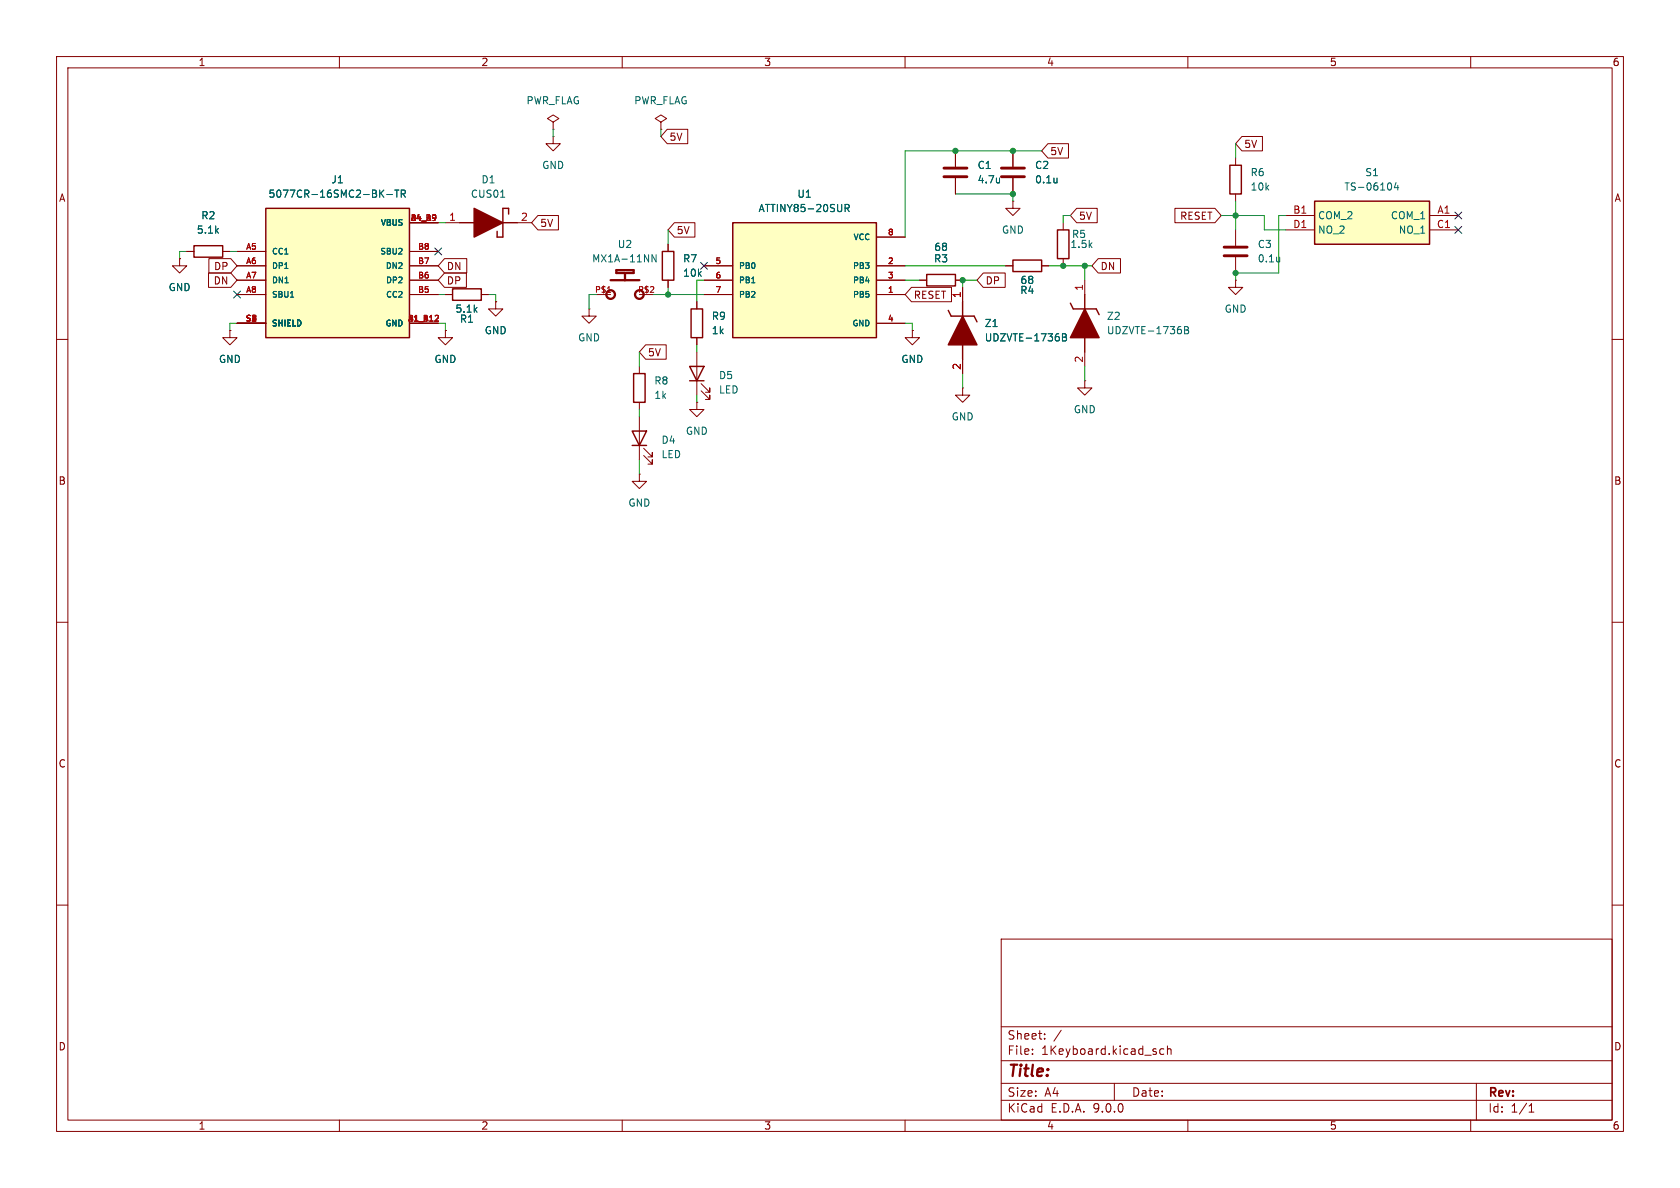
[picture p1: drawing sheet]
<svg xmlns="http://www.w3.org/2000/svg" width="297mm" height="210mm" viewBox="0 0 297 210" stroke-linecap="round" stroke-linejoin="round" font-family="sans-serif">
<g fill="none" stroke="#840000" stroke-width=".18">
<path d="M10 10h277v190h-277zM12 12h273v186h-273zM60 10v2M110 10v2M160 10v2M210 10v2M260 10v2M104.1 54.6v1.3h1.3l-1.3 1.3-1.2-1.3h1.2M104.1 54.6h.1M161.3 58.4v1.3h1.3l-1.3 1.3-1.3-1.3h1.3M161.3 58.4h.1M10 60h2"/>
<path d="M285 60h2M10 110h2M285 110h2M10 160h2M177 166h108v32h-108zM285 160h2M60 198v2M110 198v2M160 198v2M177 194.5h108M177 191.5h108M177 187.5h108"/>
<path d="M177 181.5h108M182.5 186.3v.1M182.5 185.5v.1M184.7 183.6v.1M184.7 182.8v.1M187.6 182.1l-1.3 2M197 191.5v3M205.7 185.5l-.4-.1-.3 .3v.4l.2 .2h.5M206.4 185.5l.2-.1 .4 .1v.9M206.4 184.9v1.5M210 198v2M260 198v2"/>
<path d="M261 191.5v6.5M270.3 196.6h.9M270.3 195.5l.4-.4v1.5"/>
</g>
<path d="M129.5 39.4h25.4v20.3h-25.4z" fill="#ffffc2"/>
<path d="M129.5 39.4h25.4v20.3h-25.4zM34.3 43.4h5.1v2.1h-5.1zM179.1 46h5v2h-5zM186.9 40.6h2.1v5.1h-2.1z" fill="none" stroke="#840000" stroke-width=".25"/>
<g fill="none" stroke="#840000" stroke-width=".18">
<path d="M188 39.4v1.2M31.7 45.7v1.3h1.3l-1.3 1.3-1.2-1.3h1.2M31.7 45.7h.1M33 44.5h1.3M39.4 44.5h1.2M124.5 47h5M124.5 49.5h5M124.5 52.1h5M154.9 47h5.1M154.9 49.5h5.1M154.9 52.1h5.1M154.9 41.9h5.1"/>
<path d="M154.9 57.2h5.1M177.8 47h1.3M184.1 47h1.3M188 45.7v1.3"/>
</g>
<path d="M149.4 36.8l.6-.1 .1-.1v-.3l-.7-.2v1.3M149.7 36.8l.4 .6M132.9 50h.6" fill="none" stroke="#006464" stroke-width=".18"/>
<path d="M47 36.8h25.4v22.9h-25.4z" fill="#ffffc2"/>
<path d="M47 36.8h25.4v22.9h-25.4z" fill="none" stroke="#840000" stroke-width=".25"/>
<g fill="none" stroke="#840000" stroke-width=".18">
<path d="M72.4 39.4h5.1M97.8 24.1v1.3h1.3l-1.3 1.3-1.3-1.3h1.3M97.8 24.1h.1M168.9 26.7v2.8M168.9 31.5v2.8M179.1 35.6v1.2h1.2l-1.2 1.3-1.3-1.3h1.3M179.1 35.6h.1M41.9 44.5h5.1M41.9 47h5.1M41.9 49.5h5.1M41.9 52.1h5.1M41.9 57.2h5.1"/>
<path d="M72.4 44.5h5.1M72.4 47h5.1M72.4 49.5h5.1M72.4 52.1h5.1M72.4 57.2h5.1"/>
</g>
<path d="M67.3 34.1l.6 .8M67.9 33.6l-.8 .7M68.4 34.4h1M69.8 33.6h.7M70.2 33.6v1.3M70.9 34.3l.6-.1 .2-.2-.1-.3-.7-.1v1.3M71.2 34.3l.5 .6M176.7 31.5v.8M176.7 32.2l-.1 .1M51.3 52.5h.6" fill="none" stroke="#006464" stroke-width=".18"/>
<path d="M76.9 56.8h.6M77.5 55.8v.4" fill="none" stroke="#a90000" stroke-width=".18"/>
<path d="M166.9 29.7h4M166.9 31.2h4" fill="none" stroke="#840000" stroke-width=".51"/>
<path d="M232.4 35.6h20.3v7.6h-20.3z" fill="#ffffc2"/>
<g fill="none" stroke="#840000" stroke-width=".25">
<path d="M81.3 39.4h2.5M88.9 39.4h2.5M89.9 37.8v-1h-1v5.1h-1v-1M217.4 29.2h2.1v5.1h-2.1zM232.4 35.6h20.3v7.6h-20.3zM80 51.1h5.1v2h-5.1zM117.1 44.5h2v5h-2zM122.2 54.6h2v5.1h-2zM163.8 48.5h5.1v2h-5.1zM167.6 54.9l.5 1h4.1l.5 1M170.2 53.3v2.6M189.2 53.6l.5 1h4.1l.5 1"/>
<path d="M191.8 52.1v2.5M191.8 59.7v2.5M111.8 76.2h2.5l-1.3 2.5zM111.8 78.7h2.5M112 66h2v5.1h-2zM121.9 64.8h2.6l-1.3 2.5zM121.9 67.3h2.6M170.2 61v2.5"/>
</g>
<g fill="none" stroke="#840000" stroke-width=".18">
<path d="M72.4 39.4h5.1M78.7 39.4h2.6M91.4 39.4h2.6M95.1 38.1h3.6v2.5h-3.6l-1.1-1.2zM97.8 21.6l1-.6-1-.7-1 .7 1 .6v1.3M97.8 22.9h.1M116.8 21.6l1.1-.6-1.1-.7-1 .7 1 .6v1.3M116.8 22.9h.1M118 22.9h3.6v2.5h-3.6l-1.2-1.3zM119.2 39.4h3.7v2.5h-3.7l-1.1-1.3zM168.9 26.7v2.8M168.9 31.5v2.8"/>
<path d="M179.1 26.7v2.8M179.1 31.5v2.8M185.3 25.4h3.6v2.5h-3.6l-1.2-1.2zM190.3 36.8h3.7v2.6h-3.7l-1.1-1.3zM207.7 36.8h7.1l1.1 1.3-1.1 1.3h-7.1zM218.4 27.9v1.3M218.4 34.3v1.3M219.6 24.1h3.6v2.6h-3.6l-1.2-1.3zM227.3 38.1h5.1M252.7 38.1h5.1M31.7 45.7h.1M33 44.5h1.3"/>
<path d="M36.9 48.3h3.9l1.1 1.2-1.1 1.3h-3.9zM36.9 45.7h3.9l1.1 1.3-1.1 1.3h-3.9zM39.4 44.5h1.2M40.6 58.4v1.3h1.3l-1.3 1.3-1.2-1.3h1.2M40.6 58.4h.1M41.9 52.1h5.1M41.9 49.5h5.1M41.9 47h5.1M41.9 57.2h5.1M41.9 44.5h5.1M72.4 52.1h5.1M72.4 49.5h5.1"/>
<path d="M72.4 47h5.1M72.4 57.2h5.1M72.4 44.5h5.1M78.6 48.3h3.9v2.5h-3.9l-1.1-1.3zM78.6 45.7h3.9v2.6h-3.9l-1.1-1.3zM78.7 58.4v1.3h1.3l-1.3 1.3-1.2-1.3h1.2M78.7 58.4h.1M78.7 52.1h1.3M85.1 52.1h1.3M87.6 53.3v1.3h1.3l-1.3 1.3-1.2-1.3h1.2M87.6 53.3h.1M105.4 52.1h2.5"/>
<path d="M113 52.1h2.6M118.1 43.2v1.3M118.1 49.5v1.3M123.2 53.3v1.3M123.2 59.7v1.3M124.5 52.1h5M124.5 49.5h5M124.5 47h5M154.9 52.1h5.1M154.9 49.5h5.1M154.9 47h5.1M154.9 41.9h5.1"/>
<path d="M154.9 57.2h5.1M161.1 50.8h7.1v2.5h-7.1l-1.1-1.2zM161.3 58.4h.1M162.6 49.5h1.2M168.9 49.5h1.3M170.2 50.8v2.5M173.8 48.3h3.9v2.5h-3.9l-1.1-1.3zM177.8 47h1.3M184.1 47h1.3M191.8 49.5v2.6M194.2 45.7h3.9v2.6h-3.9l-1.2-1.3zM218.4 49.5v1.3h1.3l-1.3 1.3-1.2-1.3h1.2"/>
<path d="M218.4 49.5h.1M218.4 40.6v2.8M218.4 45.5v2.8M227.3 40.6h5.1M252.7 40.6h5.1M113 64.8v1.2M113 71.1v1.3M113 73.7v7.6M113.8 79.2l1.5 1.6v-.8v.8h-.7M114.1 61h3.7v2.5h-3.7l-1.1-1.3zM123.2 71.1v1.3h1.3l-1.3 1.3-1.3-1.3h1.3M123.2 71.1h.1"/>
<path d="M123.2 62.2v7.7M124 69.1l1.5 1.5v-.7v.7h-.8M124 67.8l1.5 1.5v-.7v.7h-.8M170.2 68.6v1.3h1.2l-1.2 1.2-1.3-1.2h1.3M170.2 68.6h.1M170.2 63.5v2.5M191.8 67.3v1.3h1.2l-1.2 1.3-1.3-1.3h1.3M191.8 67.3h.1M191.8 62.2v2.6M113 83.8v1.3h1.3l-1.3 1.3-1.2-1.3h1.2M113 83.8h.1M113.8 80.5l1.5 1.5v-.7v.7h-.7"/>
</g>
<g fill="none" stroke="#006464" stroke-width=".18">
<path d="M67.3 34.1l.6 .8M67.9 33.6l-.8 .7M68.4 34.4h1M69.8 33.6h.7M70.2 33.6v1.3M70.9 34.3l.6-.1 .2-.2-.1-.3-.7-.1v1.3M71.2 34.3l.5 .6M88.5 34.9h.7M149.4 36.8l.6-.1 .1-.1v-.3l-.7-.2v1.3M149.7 36.8l.4 .6M176.7 31.5v.8M176.7 32.2l-.1 .1"/>
<path d="M186.9 31.5v.8M186.9 32.2l-.1 .1M245.9 32.5l.1 .3-.1 .7M246.8 32.3l-.3 .9h.8M247.1 32.8v.8M51.3 52.5h.6M116 45v1.3l-.7-1.3v1.3M132.9 50h.6M187.8 59h.5l.2 .2-.2 .4 .2 .1 .1 .3-.3 .3h-.5zM187.8 59.6h.5M209.4 57.7h.4l.3 .3-.3 .3 .3 .2v.3l-.2 .2h-.5zM209.4 58.3h.4"/>
<path d="M226.2 45.5v.8M226.2 46.2h.1"/>
</g>
<g fill="none" stroke="#840000" stroke-width=".41">
<path d="M107.9 49.5h5.1M110.7 48.3h1.3v-.5h-3v.5h1.5v1.2"/>
<circle cx="107.9" cy="52.1" r=".76"/>
<circle cx="113" cy="52.1" r=".76"/>
</g>
<path d="M76.9 56.8h.6M77.5 55.8v.4M107.4 51.7h.6" fill="none" stroke="#a90000" stroke-width=".18"/>
<g fill="#840000" stroke="#840000" stroke-width=".25">
<path d="M170.2 55.9l2.5 5.1h-5.1z"/>
<path d="M191.8 54.6l2.5 5.1h-5.1z"/>
<path d="M83.8 36.8l5.1 2.6-5.1 2.5z"/>
</g>
<path d="M177 29.7h4.1M177 31.2h4.1M216.4 43.7h4.1M216.4 45.2h4.1" fill="none" stroke="#840000" stroke-width=".51"/>
<g fill="none" stroke="#009600" stroke-width=".18">
<path d="M77.5 39.4h1.2M97.8 22.9v1.2M116.8 22.9v1.2M168.9 34.3h10.2v1.3M184.1 26.7h-24.1v15.2M189.2 38.1h-1.2v1.3M215.9 38.1h7.6v2.5h3.8M218.4 25.4v2.5M218.4 35.6v5M227.3 38.1h-1.2v10.2h-7.7v1.2M33 44.5h-1.3v1.2M40.6 44.5h1.3"/>
<path d="M41.9 57.2h-1.3v1.2M77.5 52.1h1.2M77.5 57.2h1.2v1.2M86.4 52.1h1.2v1.2M105.4 52.1h-1.3v2.5M115.6 52.1h8.9M118.1 40.6v2.6M118.1 50.8v1.3M124.5 49.5h-1.3v3.8M160 49.5h2.6M160 57.2h1.3v1.2M160 47h17.8"/>
<path d="M172.7 49.5h-2.5v1.3M185.4 47h7.6M191.8 47v2.5M113 62.2v2.6M113 72.4v1.3M123.2 61v1.2M123.2 69.9v1.2M170.2 66v2.6M191.8 64.8v2.5M113 81.3v2.5"/>
</g>
<path d="M257.2 37.5l1.2 1.2M258.4 37.5l-1.2 1.2M41.3 51.5l1.2 1.2M42.5 51.5l-1.2 1.2M76.9 43.8l1.2 1.3M78.1 43.8l-1.2 1.3M123.9 46.4l1.2 1.2M125.1 46.4l-1.2 1.2M257.2 40l1.2 1.2M258.4 40l-1.2 1.2" fill="none" stroke="#000084" stroke-width=".18"/>
<g fill="#009600" stroke="#009600" stroke-width=".18">
<circle cx="191.8" cy="47" r=".46"/>
<circle cx="188" cy="47" r=".46"/>
<circle cx="168.9" cy="26.7" r=".46"/>
<circle cx="170.2" cy="49.5" r=".46"/>
<circle cx="179.1" cy="34.3" r=".46"/>
<circle cx="179.1" cy="26.7" r=".46"/>
<circle cx="118.1" cy="52.1" r=".46"/>
<circle cx="218.4" cy="48.3" r=".46"/>
<circle cx="218.4" cy="38.1" r=".46"/>
</g>
<text font-size="2.8" fill="#840000" x="178" y="190.9">Title:</text>
<g font-size="2.1" fill="#840000">
<text x="178" y="184">Sheet:</text>
<text x="178" y="186.7">File:</text>
<text x="184.1" y="186.7">1Keyboard.kicad_sch</text>
<text x="178" y="196.9">KiCad</text>
<text x="178" y="194.1">Size:</text>
<text x="184.7" y="194.1">A4</text>
<text x="185.7" y="196.9">E.D.A.</text>
<text x="193.3" y="196.9">9.0.0</text>
<text x="200" y="194.1">Date:</text>
<text x="263" y="194.3">Rev:</text>
<text x="263" y="196.9">Id:</text>
<text x="267.1" y="196.9">1/1</text>
</g>
<g font-size="1.8" fill="#840000">
<text x="35" y="11.9">1</text>
<text x="85" y="11.9">2</text>
<text x="135" y="11.9">3</text>
<text x="185" y="11.9">4</text>
<text x="235" y="11.9">5</text>
<text x="285" y="11.9">6</text>
<text x="118.3" y="25.1">5V</text>
<text x="185.6" y="27.6">5V</text>
<text x="219.9" y="26.4">5V</text>
<text x="10.3" y="35.9">A</text>
<text x="285.3" y="35.9">A</text>
<text x="95.4" y="40.3">5V</text>
<text x="119.5" y="41.6">5V</text>
<text x="190.7" y="39.1">5V</text>
<text x="208.5" y="39.1">RESET</text>
<text x="37.7" y="47.9">DP</text>
<text x="78.9" y="47.9">DN</text>
<text x="194.5" y="47.9">DN</text>
<text x="37.7" y="50.5">DN</text>
<text x="78.9" y="50.5">DP</text>
<text x="161.4" y="53">RESET</text>
<text x="174.1" y="50.5">DP</text>
<text x="114.5" y="63.2">5V</text>
<text x="10.3" y="85.9">B</text>
<text x="285.3" y="85.9">B</text>
<text x="10.3" y="135.9">C</text>
<text x="285.3" y="135.9">C</text>
<text x="10.3" y="185.9">D</text>
<text x="285.3" y="185.9">D</text>
<text x="35" y="199.9">1</text>
<text x="85" y="199.9">2</text>
<text x="135" y="199.9">3</text>
<text x="185" y="199.9">4</text>
<text x="235" y="199.9">5</text>
<text x="285" y="199.9">6</text>
</g>
<g font-size="1.8" fill="#006464">
<text x="93" y="18.6">PWR_FLAG</text>
<text x="112" y="18.6">PWR_FLAG</text>
<text x="47.4" y="35.2">5077CR-16SMC2-BK-TR</text>
<text x="58.5" y="32.6">J1</text>
<text x="83.1" y="35.2">CUS01</text>
<text x="85" y="32.6">D1</text>
<text x="95.8" y="30.1">GND</text>
<text x="140.9" y="35.2">U1</text>
<text x="172.7" y="30.1">C1</text>
<text x="172.7" y="32.6">4.7u</text>
<text x="182.9" y="30.1">C2</text>
<text x="182.9" y="32.6">0.1u</text>
<text x="221" y="31.3">R6</text>
<text x="221" y="33.9">10k</text>
<text x="237.6" y="33.9">TS-06104</text>
<text x="241.3" y="31.3">S1</text>
<text x="34.7" y="41.5">5.1k</text>
<text x="35.5" y="39">R2</text>
<text x="134" y="37.7">ATTINY85-20SUR</text>
<text x="177" y="41.5">GND</text>
<text x="232.9" y="39">COM_2</text>
<text x="232.9" y="41.5">NO_2</text>
<text x="245.8" y="39">COM_1</text>
<text x="247.2" y="41.5">NO_1</text>
<text x="104.6" y="46.6">MX1A-11NN</text>
<text x="109.1" y="44">U2</text>
<text x="120.7" y="46.6">R7</text>
<text x="165" y="46.6">R3</text>
<text x="165.1" y="44.6">68</text>
<text x="189.1" y="44">1.5k</text>
<text x="189.4" y="42.3">R5</text>
<text x="222.3" y="44">C3</text>
<text x="222.3" y="46.6">0.1u</text>
<text x="29.7" y="51.7">GND</text>
<text x="120.7" y="49.1">10k</text>
<text x="180.3" y="52.2">R4</text>
<text x="180.3" y="50.4">68</text>
<text x="80.4" y="55.5">5.1k</text>
<text x="81.2" y="57.3">R1</text>
<text x="85.6" y="59.3">GND</text>
<text x="125.7" y="56.7">R9</text>
<text x="125.7" y="59.3">1k</text>
<text x="174" y="58">Z1</text>
<text x="195.6" y="56.7">Z2</text>
<text x="195.6" y="59.3">UDZVTE-1736B</text>
<text x="216.4" y="55.5">GND</text>
<text x="38.6" y="64.4">GND</text>
<text x="76.7" y="64.4">GND</text>
<text x="102.1" y="60.6">GND</text>
<text x="159.3" y="64.4">GND</text>
<text x="174" y="60.6">UDZVTE-1736B</text>
<text x="115.6" y="68.2">R8</text>
<text x="115.6" y="70.7">1k</text>
<text x="127" y="67.2">D5</text>
<text x="127" y="69.8">LED</text>
<text x="121.2" y="77.1">GND</text>
<text x="168.1" y="74.5">GND</text>
<text x="189.7" y="73.3">GND</text>
<text x="116.8" y="78.7">D4</text>
<text x="116.8" y="81.2">LED</text>
<text x="111" y="89.8">GND</text>
</g>
<g font-size="1.8" fill="#a90000">
<text x="79.3" y="39.1">1</text>
<text x="92" y="39.1">2</text>
<text x="228.5" y="37.8">B1</text>
<text x="228.5" y="40.4">D1</text>
<text x="253.9" y="40.4">C1</text>
<text x="254" y="37.8">A1</text>
<text x="169.9" y="52.8" transform="rotate(-90 169.9 52.8)">1</text>
<text x="191.5" y="51.5" transform="rotate(-90 191.5 51.5)">1</text>
<text x="169.9" y="65.5" transform="rotate(-90 169.9 65.5)">2</text>
<text x="191.5" y="64.2" transform="rotate(-90 191.5 64.2)">2</text>
</g>
<g font-size="1.4" fill="#006464">
<text x="67.2" y="40.1">VBUS</text>
<text x="48" y="45.2">CC1</text>
<text x="48" y="47.7">DP1</text>
<text x="67.1" y="45.2">SBU2</text>
<text x="68.1" y="47.7">DN2</text>
<text x="130.6" y="47.7">PB0</text>
<text x="150.7" y="47.7">PB3</text>
<text x="150.8" y="42.6">VCC</text>
<text x="48" y="50.3">DN1</text>
<text x="48" y="52.8">SBU1</text>
<text x="68.1" y="50.3">DP2</text>
<text x="68.1" y="52.8">CC2</text>
<text x="130.6" y="50.3">PB1</text>
<text x="130.6" y="52.8">PB2</text>
<text x="150.7" y="50.3">PB4</text>
<text x="150.7" y="52.8">PB5</text>
<text x="48" y="57.9">SHIELD</text>
<text x="68" y="57.9">GND</text>
<text x="150.6" y="57.9">GND</text>
</g>
<g font-size="1.4" fill="#a90000">
<text x="72.5" y="39.1">A4_B9</text>
<text x="72.5" y="39.1">B</text>
<text x="75" y="39.1">A</text>
<text x="156.9" y="41.7">8</text>
<text x="43.4" y="44.2">A5</text>
<text x="43.4" y="46.7">A6</text>
<text x="73.8" y="44.2">B8</text>
<text x="73.8" y="46.7">B7</text>
<text x="126.4" y="46.7">5</text>
<text x="156.9" y="46.7">2</text>
<text x="43.4" y="49.3">A7</text>
<text x="43.4" y="51.8">A8</text>
<text x="73.8" y="49.3">B6</text>
<text x="73.8" y="51.8">B5</text>
<text x="105.1" y="51.8">P$1</text>
<text x="112.7" y="51.8">P$2</text>
<text x="126.4" y="49.3">6</text>
<text x="126.4" y="51.8">7</text>
<text x="156.9" y="49.3">3</text>
<text x="156.9" y="51.8">1</text>
<text x="43.4" y="56.9">S1</text>
<text x="44.3" y="56.9">2</text>
<text x="72" y="56.9">A1_B12</text>
<text x="72" y="56.9">B</text>
<text x="74.5" y="56.9">A</text>
<text x="156.9" y="56.9">4</text>
</g>
</svg>
